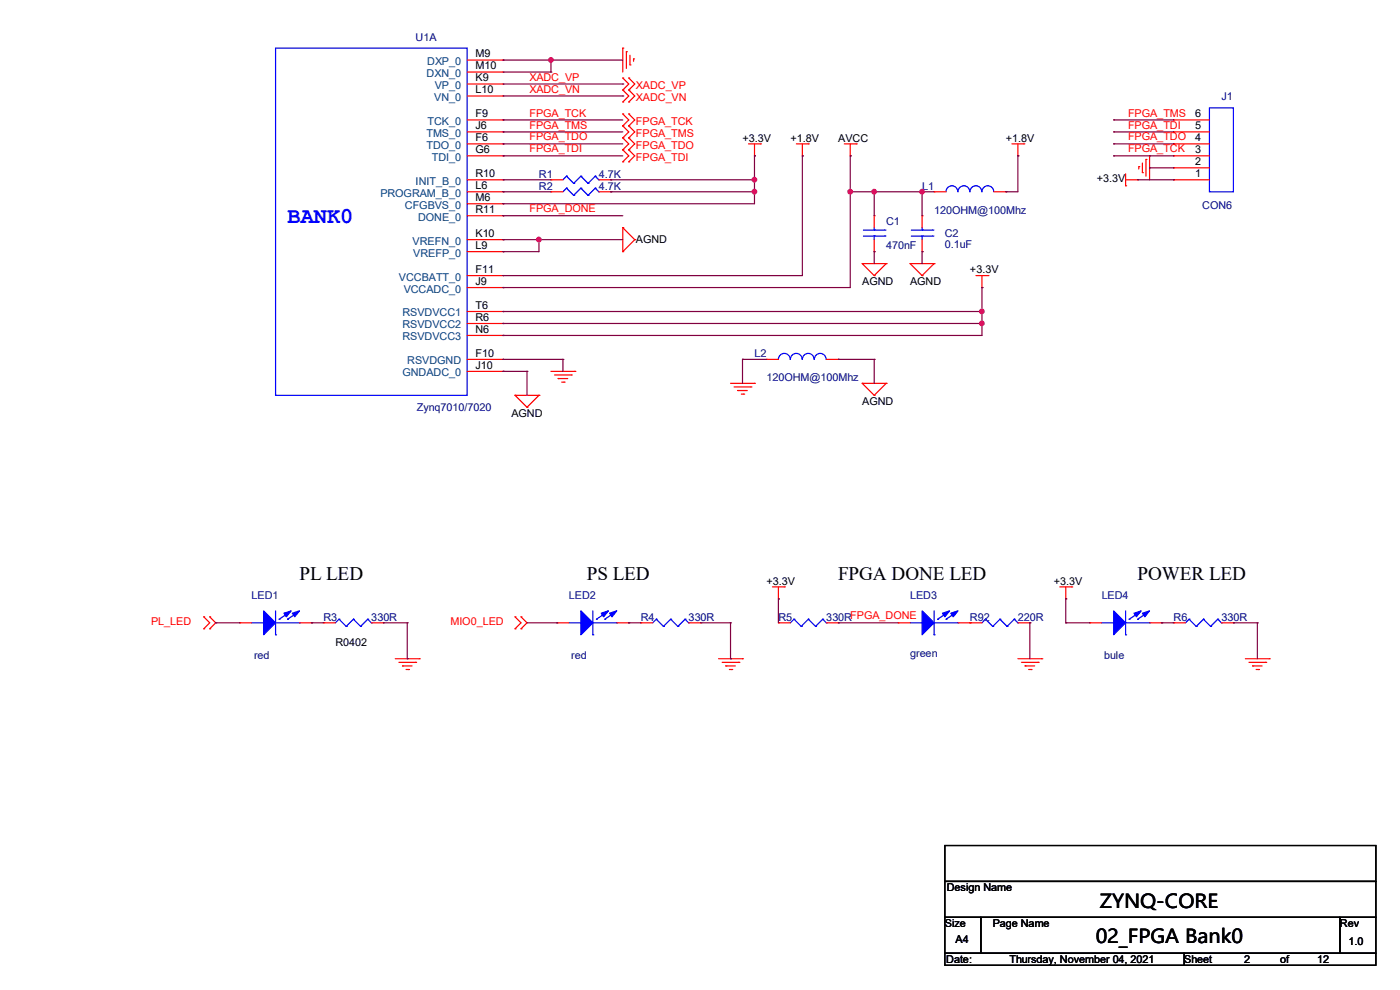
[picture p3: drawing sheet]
<svg xmlns="http://www.w3.org/2000/svg" width="297mm" height="210mm" viewBox="0 0 297 210" stroke-linecap="round" stroke-linejoin="round" font-family="sans-serif">
<g fill="none" stroke="#f00" stroke-width=".25">
<path d="M99.1 12.7h7.6M99.1 15.3h7.6M99.1 17.8h7.6M106.7 12.7h.1M106.7 15.3h.1M106.7 17.8h.1M132.1 10.2h.1M132.1 16.6h.1M132.1 19.1h.1M132.1 10.2v5.1M132.1 16.6l1.3 1.2-1.3 1.3M132.1 19.1l1.3 1.3-1.3 1.2"/>
<path d="M132.9 11h.1M132.9 11v3.5M133.4 16.6h.1M133.4 19.1h.1M133.4 16.6l1.3 1.2-1.3 1.3M133.4 19.1l1.3 1.3-1.3 1.2M133.6 13.8h.1M133.6 11.7v2.1M134.4 12.5h.1M134.4 12.5v.5M99.1 30.5h7.6M99.1 38.1h7.6"/>
<path d="M99.1 33.1h7.6M99.1 28h7.6M99.1 25.4h7.6M99.1 20.4h7.6M106.7 20.4h.1M106.7 25.4h.1M106.7 28h.1M106.7 30.5h.1M106.7 33.1h.1M106.7 38.1h.1M116.9 38.1h.1M116.9 38.1h2.5"/>
<path d="M127 38.1h2.6M129.6 38.1h.1M132.1 21.6h.1M132.1 24.2h.1M132.1 26.7h.1M132.1 29.3h.1M132.1 31.8h.1M132.1 34.3h.1M132.1 24.2l1.3 1.2-1.3 1.3M132.1 26.7l1.3 1.3-1.3 1.3M132.1 29.3l1.3 1.2-1.3 1.3M132.1 31.8l1.3 1.3-1.3 1.2"/>
<path d="M133.4 21.6h.1M133.4 24.2h.1M133.4 26.7h.1M133.4 29.3h.1M133.4 31.8h.1M133.4 34.3h.1M133.4 24.2l1.3 1.2-1.3 1.3M133.4 26.7l1.3 1.3-1.3 1.3M133.4 29.3l1.3 1.2-1.3 1.3M133.4 31.8l1.3 1.3-1.3 1.2M158.8 30.5h2.5M160.1 33.1h.1"/>
<path d="M160.1 30.5v2.6M161.3 30.5h.1M169 30.5h2.5M170.2 33.1h.1M170.2 30.5v2.6M171.5 30.5h.1M179.1 30.5h2.6M180.4 33.1h.1M180.4 30.5v2.6M181.7 30.5h.1M214.7 30.5h2.5M215.9 33.1h.1"/>
<path d="M215.9 30.5v2.6M217.2 30.5h.1M238.8 39.4h.1M238.8 38.1h2.5M238.8 36.9v2.5M241.3 38.1h.1M241.6 35.3h.1M241.6 35.3v.6M242.4 36.6h.1M242.4 34.6v2M243.1 33.8h.1M243.1 33.8v3.6"/>
<path d="M243.9 33.1h.1M243.9 33.1v5M249 38.1h.1M249 35.6h.1M249 33.1h.1M249 30.5h.1M249 28h.1M249 25.4h.1M249 30.5h7.6M249 38.1h7.6M249 35.6h7.6M249 33.1h7.6"/>
<path d="M249 28h7.6M249 25.4h7.6M99.1 58.5h7.6M99.1 40.7h7.6M99.1 43.2h7.6M99.1 45.8h7.6M99.1 50.8h7.6M99.1 53.4h7.6M106.7 40.7h.1M106.7 43.2h.1M106.7 45.8h.1M106.7 50.8h.1"/>
<path d="M106.7 53.4h.1M106.7 58.5h.1M116.9 40.7h.1M116.9 40.7h2.5M127 40.7h2.6M129.6 40.7h.1M132.1 48.3h.1M132.1 53.4h.1M132.1 48.3v5.1M132.1 48.3l2.6 2.5M134.7 50.8h.1M134.7 50.8l-2.6 2.6"/>
<path d="M182.9 55.9h.1M182.9 55.9h5.1M182.9 55.9l2.6 2.6M185.5 58.5h.1M185.5 45.8h.1M185.5 53.4h.1M185.5 45.8v2.5M185.5 50.8v2.6M188 55.9h.1M188 55.9l-2.5 2.6M193.1 55.9h.1M193.1 55.9h5.1"/>
<path d="M193.1 55.9l2.5 2.6M195.6 58.5h.1M195.6 45.8h.1M195.6 53.4h.1M195.6 45.8v2.5M195.6 50.8v2.6M198.2 55.9h.1M198.2 40.7h.1M198.2 55.9l-2.6 2.6M198.2 40.7h2.5M207.1 58.5h2.5M208.3 58.5v2.5"/>
<path d="M209.6 58.5h.1M210.9 40.7h2.5M213.4 40.7h.1M99.1 78.8h7.6M99.1 76.2h7.6M99.1 61h7.6M99.1 66.1h7.6M99.1 68.6h7.6M99.1 71.2h7.6M106.7 61h.1M106.7 66.1h.1M106.7 68.6h.1"/>
<path d="M106.7 71.2h.1M106.7 76.2h.1M106.7 78.8h.1M116.9 78.8h5.1M117.6 79.5h3.6M121.2 79.5h.1M122 78.8h.1M162.6 76.2h.1M162.6 76.2h2.5M175.3 76.2h2.5M177.8 76.2h.1M208.3 61h.1"/>
<path d="M109.3 83.9h.1M109.3 83.9h5M109.3 83.9l2.5 2.5M111.8 86.4h.1M114.3 83.9h.1M114.3 83.9l-2.5 2.5M118.4 80.3h.1M118.4 80.3h2M119.2 81.1h.5M119.7 81.1h.1M155 81.3h5.1M155.7 82.1h3.6"/>
<path d="M156.5 82.8h.1M156.5 82.8h2M157.3 83.6h.5M157.8 83.6h.1M159.3 82.1h.1M160.1 81.3h.1M182.9 81.3h.1M182.9 81.3h5.1M182.9 81.3l2.6 2.6M185.5 83.9h.1M188 81.3h.1M188 81.3l-2.5 2.6"/>
<path d="M43.2 130.9h.1M43.2 133.4h.1M43.2 130.9l1.3 1.2-1.3 1.3M44.5 133.4h.1M44.5 130.9h.1M44.5 130.9l1.3 1.2-1.3 1.3M50.8 132.1h.1M50.8 132.1h2.6M63.5 132.1h2.6M66.1 132.1h.1M68.6 132.1h.1M68.6 132.1h2.6"/>
<path d="M78.8 132.1h2.5M81.3 132.1h.1M83.9 139.7h5M88.9 139.7h.1M109.3 130.9h.1M109.3 133.4h.1M109.3 130.9l1.2 1.2-1.2 1.3M110.5 133.4h.1M110.5 130.9h.1M110.5 130.9l1.3 1.2-1.3 1.3M118.2 132.1h.1M118.2 132.1h2.5"/>
<path d="M130.9 132.1h2.5M133.4 132.1h.1M135.9 132.1h.1M135.9 132.1h2.6M146.1 132.1h2.5M148.6 132.1h.1M152.4 139.7h5.1M157.5 139.7h.1M163.9 124.5h2.5M165.1 127h.1M165.1 132.1h.1M165.1 124.5v2.5"/>
<path d="M165.1 132.1h2.6M166.4 124.5h.1M175.3 132.1h2.5M177.8 132.1h.1M190.5 132.1h.1M190.5 132.1h2.6M203.2 132.1h5.1M205.8 132.1h.1M215.9 139.7h5.1M215.9 132.1h2.6M218.5 132.1h.1M221 139.7h.1"/>
<path d="M224.8 124.5h2.6M226.1 127h.1M226.1 124.5v2.5M227.4 124.5h.1M231.2 132.1h.1M231.2 132.1h2.5M243.9 132.1h2.5M246.4 132.1h.1M249 132.1h.1M249 132.1h2.5M259.1 132.1h2.6M261.7 132.1h.1"/>
<path d="M264.2 139.7h5.1M269.3 139.7h.1M84.6 140.5h3.6M85.4 141.3h.1M85.4 141.3h2M86.1 142h.6M86.7 142h.1M88.2 140.5h.1M153.2 140.5h3.6M154 141.3h.1M154 141.3h2M154.7 142h.5"/>
<path d="M155.2 142h.1M156.8 140.5h.1M216.7 140.5h3.6M217.5 141.3h.1M217.5 141.3h2M218.2 142h.5M218.7 142h.1M220.3 140.5h.1M265 140.5h3.5M265.7 141.3h.1M265.7 141.3h2.1M266.5 142h.5"/>
<path d="M267 142h.1M268.5 140.5h.1"/>
</g>
<path d="M200.4 179.4h91.5v7.6h-91.5zM200.4 187h91.5v7.6h-91.5zM200.4 194.6h7.7v7.6h-7.7zM208.1 194.6h76.2v7.6h-76.2zM284.3 194.6h7.6v7.6h-7.6zM200.4 202.2h50.8v2.6h-50.8zM251.2 202.2h40.7v2.6h-40.7z" fill="none" stroke="#000" stroke-width=".25"/>
<g fill="none" stroke="#00f" stroke-width=".25">
<path d="M58.5 10.2h40.6v73.7h-40.6zM120.2 39.9h.1M120.2 37.4h.1M120.2 39.9l-.8 .8M120.2 39.9l1.5 1.5M120.2 37.4l-.8 .7M120.2 37.4l1.5 1.5M121.7 38.9h.1M123.2 39.9h.1M123.2 37.4h.1M123.2 39.9l-1.5 1.5M123.2 39.9l1.6 1.5"/>
<path d="M123.2 37.4l-1.5 1.5M123.2 37.4l1.6 1.5M124.8 38.9h.1M126.3 39.9h.1M126.3 37.4h.1M126.3 39.9l-1.5 1.5M126.3 39.9l.7 .8M126.3 37.4l-1.5 1.5M126.3 37.4l.7 .7M127 38.1h.1M256.6 22.9h5.1v17.8h-5.1zM121.7 41.4h.1"/>
<path d="M124.8 41.4h.1M127 40.7h.1M183.2 50.1h4.5M183.2 48.8h4.5M185.5 48.8h.1M185.5 50.1h.1M185.5 48.3v.5M185.5 50.1v.7M187.7 50.1h.1M187.7 48.8h.1M193.3 50.1h4.6M193.3 48.8h4.6"/>
<path d="M195.6 48.8h.1M195.6 50.1h.1M195.6 48.3v.5M195.6 50.1v.7M197.9 50.1h.1M197.9 48.8h.1M203.2 40.7a1.25 1.25 0 0 0-1.2-1.3 1.25 1.25 0 0 0-1.3 1.3M205.7 40.7a1.25 1.25 0 0 0-1.2-1.3 1.25 1.25 0 0 0-1.3 1.3M208.3 40.7a1.25 1.25 0 0 0-1.3-1.3 1.25 1.25 0 0 0-1.2 1.3M210.8 40.7a1.25 1.25 0 0 0-1.2-1.3 1.25 1.25 0 0 0-1.3 1.3M165.1 76.2a1.25 1.25 0 0 1 1.3-1.2 1.25 1.25 0 0 1 1.2 1.2M167.7 76.2a1.25 1.25 0 0 1 1.2-1.2 1.25 1.25 0 0 1 1.3 1.2 1.29 1.29 0 0 1 1.3-1.2 1.29 1.29 0 0 1 1.3 1.2 1.25 1.25 0 0 1 1.2-1.2 1.25 1.25 0 0 1 1.3 1.2"/>
<path d="M53.4 132.1h2.5M55.9 132.1h.1M58.5 134.7h.1M58.5 132.1h5M58.5 129.6v5.1M59.2 131.4h.1M61 131.4h.1M61.5 129.8l-2.3 1.6M63.3 129.8l-2.3 1.6M63.5 132.1h.1M71.9 131.4h.1M71.9 131.4l-.7 .7"/>
<path d="M71.9 131.4l1.5 1.5M73.4 132.9h.1M75 131.4h.1M75 131.4l-1.6 1.5M75 131.4l1.5 1.5M76.5 132.9h.1M78 131.4h.1M78 131.4l-1.5 1.5M78 131.4l.8 .7M78.8 132.1h.1M120.7 132.1h2.5M123.2 132.1h.1"/>
<path d="M125.8 134.7h.1M125.8 132.1h5.1M125.8 129.6v5.1M126.5 131.4h.1M128.3 131.4h.1M128.8 129.8l-2.3 1.6M130.6 129.8l-2.3 1.6M130.9 132.1h.1M139.2 131.4h.1M139.2 131.4l-.7 .7M139.2 131.4l1.6 1.5M140.8 132.9h.1"/>
<path d="M142.3 131.4h.1M142.3 131.4l-1.5 1.5M142.3 131.4l1.5 1.5M143.8 132.9h.1M145.3 131.4h.1M145.3 131.4l-1.5 1.5M145.3 131.4l.8 .7M146.1 132.1h.1M168.4 131.4h.1M168.4 131.4l-.7 .7M168.4 131.4l1.6 1.5M170 132.9h.1"/>
<path d="M171.5 131.4h.1M171.5 131.4l-1.5 1.5M171.5 131.4l1.5 1.5M173 132.9h.1M174.5 131.4h.1M174.5 131.4l-1.5 1.5M174.5 131.4l.8 .7M175.3 132.1h.1M193.1 132.1h2.5M195.6 132.1h.1M198.2 134.7h.1M198.2 132.1h5"/>
<path d="M198.2 129.6v5.1M198.9 131.4h.1M200.7 131.4h.1M201.2 129.8l-2.3 1.6M203 129.8l-2.3 1.6M203.2 132.1h.1M209.1 131.4h.1M209.1 131.4l-.8 .7M209.1 131.4l1.5 1.5M210.6 132.9h.1M212.1 131.4h.1M212.1 131.4l-1.5 1.5"/>
<path d="M212.1 131.4l1.6 1.5M213.7 132.9h.1M215.2 131.4h.1M215.2 131.4l-1.5 1.5M215.2 131.4l.7 .7M215.9 132.1h.1M233.7 132.1h2.6M236.3 132.1h.1M238.8 134.7h.1M238.8 129.6v5.1M238.8 132.1h5.1M239.6 131.4h.1"/>
<path d="M241.3 131.4h.1M241.9 129.8l-2.3 1.6M243.6 129.8l-2.3 1.6M243.9 132.1h.1M252.3 131.4h.1M252.3 131.4l-.8 .7M252.3 131.4l1.5 1.5M253.8 132.9h.1M255.3 131.4h.1M255.3 131.4l-1.5 1.5M255.3 131.4l1.5 1.5M256.8 132.9h.1"/>
<path d="M258.4 131.4h.1M258.4 131.4l-1.6 1.5M258.4 131.4l.7 .7M259.1 132.1h.1"/>
</g>
<g fill="#00f" stroke="#00f" stroke-width=".25">
<path d="M236.3 129.6l2.5 2.5-2.5 2.6z"/>
<path d="M240.6 130.1l1.5-.5-1 1.3z"/>
<path d="M242.4 130.1l1.5-.5-1 1.3z"/>
<path d="M195.6 129.6l2.6 2.5-2.6 2.6z"/>
<path d="M199.9 130.1l1.6-.5-1.1 1.3z"/>
<path d="M201.7 130.1l1.5-.5-1 1.3z"/>
<path d="M123.2 129.6l2.6 2.5-2.6 2.6z"/>
<path d="M127.6 130.1l1.5-.5-1 1.3z"/>
<path d="M129.3 130.1l1.6-.5-1.1 1.3z"/>
<path d="M55.9 129.6l2.6 2.5-2.6 2.6z"/>
<path d="M60.2 130.1l1.6-.5-1.1 1.3z"/>
<path d="M62 130.1l1.5-.5-1 1.3z"/>
</g>
<g fill="none" stroke="#800040" stroke-width=".25">
<path d="M106.7 12.7h.1M106.7 12.7h25.4M106.7 15.3h10.2M106.7 17.8h25.4M116.9 15.3h.1M116.9 12.7h.1M116.9 12.7v2.6M132.1 17.8h.1M106.7 25.4h.1M106.7 28h.1M106.7 30.5h.1M106.7 33.1h.1"/>
<path d="M106.7 38.1h.1M106.7 25.4h25.4M106.7 28h25.4M106.7 30.5h25.4M106.7 33.1h25.4M106.7 38.1h10.2M106.7 20.4h25.4M129.6 38.1h.1M129.6 38.1h30.5M132.1 20.4h.1M160.1 33.1h.1M160.1 38.1h.1"/>
<path d="M160.1 33.1v10.1h-53.4M170.2 33.1h.1M170.2 33.1v25.4h-63.5M180.4 33.1h.1M180.4 33.1v27.9h-73.7M215.9 33.1h.1M215.9 33.1v7.6h-2.5M236.3 25.4h.1M236.3 28h.1M236.3 30.5h.1M236.3 33.1h.1M236.3 25.4h12.7"/>
<path d="M236.3 28h12.7M236.3 30.5h12.7M236.3 33.1h12.7M241.3 38.1h7.7M243.9 35.6h.1M243.9 35.6h5.1M249 38.1h.1M106.7 40.7h.1M106.7 43.2h.1M106.7 50.8h.1M106.7 53.4h.1M106.7 58.5h.1"/>
<path d="M106.7 45.8h.1M106.7 40.7h10.2M106.7 50.8h25.4M106.7 45.8h25.4M114.3 50.8h.1M114.3 50.8v2.6h-7.6M129.6 40.7h.1M129.6 40.7h30.5M160.1 40.7h.1M180.4 40.7h.1M180.4 40.7h17.8M185.5 40.7h.1"/>
<path d="M185.5 53.4h.1M185.5 40.7v5.1M185.5 53.4v2.5M195.6 40.7h.1M195.6 53.4h.1M195.6 40.7v5.1M195.6 53.4v2.5M213.4 40.7h.1M106.7 61h.1M106.7 78.8h.1M106.7 76.2h.1M106.7 71.2h.1"/>
<path d="M106.7 68.6h.1M106.7 66.1h.1M106.7 78.8h5.1M106.7 76.2h12.7M106.7 68.6h101.6M106.7 66.1h101.6M111.8 78.8h.1M111.8 78.8v5.1M119.4 76.2h.1M119.4 76.2v2.6M157.5 76.2h.1M157.5 76.2h5.1"/>
<path d="M157.5 76.2v5.1M177.8 76.2h.1M177.8 76.2h7.7M185.5 76.2h.1M185.5 76.2v5.1M208.3 61h.1M208.3 68.6h.1M208.3 66.1h.1M208.3 61v10.2h-101.6M45.8 132.1h.1M45.8 132.1h5M66.1 132.1h.1"/>
<path d="M66.1 132.1h2.5M81.3 132.1h5.1M86.4 132.1h.1M86.4 139.7h.1M86.4 132.1v7.6M111.8 132.1h6.4M118.2 132.1h.1M133.4 132.1h.1M133.4 132.1h2.5M148.6 132.1h6.4M155 132.1h.1M155 139.7h.1"/>
<path d="M155 132.1v7.6M165.1 127h.1M165.1 127v5.1M177.8 132.1h.1M177.8 132.1h12.7M218.5 132.1h.1M218.5 132.1v7.6M226.1 127h.1M226.1 132.1h.1M226.1 127v5.1M226.1 132.1h5.1M246.4 132.1h.1"/>
<path d="M246.4 132.1h2.6M261.7 132.1h.1M261.7 132.1h5M266.7 132.1h.1M266.7 132.1v7.6"/>
</g>
<g fill="#f0f" stroke="#f0f" stroke-width=".25">
<circle cx="116.9" cy="12.7" r=".49"/>
<circle cx="160" cy="38.1" r=".49"/>
<circle cx="160" cy="40.7" r=".49"/>
<circle cx="114.3" cy="50.8" r=".49"/>
<circle cx="185.4" cy="40.7" r=".49"/>
<circle cx="180.4" cy="40.7" r=".49"/>
<circle cx="195.6" cy="40.7" r=".49"/>
<circle cx="208.3" cy="68.6" r=".49"/>
<circle cx="208.3" cy="66.1" r=".49"/>
</g>
<text font-size="4.8" fill="#00f" x="61" y="47.3">BANK0</text>
<g font-size="4.1">
<text x="63.5" y="123.1">PL LED</text>
<text x="124.5" y="123.1">PS LED</text>
<text x="177.8" y="123.1">FPGA DONE LED</text>
<text x="241.3" y="123.1">POWER LED</text>
<text x="233.3" y="192.7">ZYNQ-CORE</text>
<text x="232.5" y="200.1">02_FPGA Bank0</text>
</g>
<g font-size="2.3" fill="#000080">
<text x="88.2" y="8.7">U1A</text>
<text x="259.1" y="21.2">J1</text>
<text x="114.3" y="40.2">R2</text>
<text x="114.3" y="37.7">R1</text>
<text x="127" y="40.2">4.7K</text>
<text x="127" y="37.7">4.7K</text>
<text x="195.6" y="40.2">L1</text>
<text x="188" y="47.8">C1</text>
<text x="198.2" y="45.3">120OHM@100Mhz</text>
<text x="255.1" y="44.3">CON6</text>
<text x="188" y="52.9">470nF</text>
<text x="200.5" y="50.4">C2</text>
<text x="200.5" y="52.7">0.1uF</text>
<text x="160.1" y="75.8">L2</text>
<text x="162.6" y="80.9">120OHM@100Mhz</text>
<text x="88.4" y="87.2">Zynq7010/7020</text>
<text x="53.4" y="127.1">LED1</text>
<text x="68.6" y="131.7">R3</text>
<text x="78.8" y="131.7">330R</text>
<text x="120.7" y="127.1">LED2</text>
<text x="135.9" y="131.7">R4</text>
<text x="146.1" y="131.7">330R</text>
<text x="165.1" y="131.7">R5</text>
<text x="175.3" y="131.7">330RFPGA_DONE</text>
<text x="193.1" y="127.1">LED3</text>
<text x="205.8" y="131.7">R92</text>
<text x="215.9" y="131.7">220R</text>
<text x="233.7" y="127.1">LED4</text>
<text x="249" y="131.7">R6</text>
<text x="259.1" y="131.7">330R</text>
<text x="53.9" y="139.8">red</text>
<text x="121.2" y="139.8">red</text>
<text x="193.1" y="139.3">green</text>
<text x="234.2" y="139.8">bule</text>
</g>
<g font-size="2.3" fill="#004080">
<text x="90.5" y="16.3">DXN_0</text>
<text x="90.6" y="13.8">DXP_0</text>
<text x="92.1" y="21.4">VN_0</text>
<text x="92.2" y="18.9">VP_0</text>
<text x="90.5" y="29">TMS_0</text>
<text x="90.7" y="26.5">TCK_0</text>
<text x="90.5" y="31.6">TDO_0</text>
<text x="91.6" y="34.1">TDI_0</text>
<text x="80.7" y="41.7">PROGRAM_B_0</text>
<text x="88.2" y="39.2">INIT_B_0</text>
<text x="85.9" y="44.3">CFGBVS_0</text>
<text x="88.7" y="46.8">DONE_0</text>
<text x="87.5" y="51.9">VREFN_0</text>
<text x="84.6" y="59.5">VCCBATT_0</text>
<text x="87.7" y="54.4">VREFP_0</text>
<text x="85.6" y="62.1">VCCADC_0</text>
<text x="85.4" y="67.1">RSVDVCC1</text>
<text x="85.4" y="69.7">RSVDVCC2</text>
<text x="85.4" y="72.2">RSVDVCC3</text>
<text x="86.4" y="77.3">RSVDGND</text>
<text x="85.4" y="79.8">GNDADC_0</text>
</g>
<g font-size="2.3">
<text x="100.9" y="12.2">M9</text>
<text x="100.9" y="14.7">M10</text>
<text x="100.9" y="17.3">K9</text>
<text x="100.9" y="19.8">L10</text>
<text x="100.9" y="24.9">F9</text>
<text x="100.9" y="27.4">J6</text>
<text x="100.9" y="30">F6</text>
<text x="253.5" y="30">4</text>
<text x="253.5" y="27.4">5</text>
<text x="253.5" y="24.9">6</text>
<text x="100.9" y="32.5">G6</text>
<text x="157.5" y="30.1">+3.3V</text>
<text x="167.7" y="30.1">+1.8V</text>
<text x="177.8" y="30.1">AVCC</text>
<text x="213.4" y="30.1">+1.8V</text>
<text x="253.5" y="35.1">2</text>
<text x="253.5" y="32.5">3</text>
<text x="100.9" y="37.6">R10</text>
<text x="100.9" y="40.1">L6</text>
<text x="232.7" y="38.7">+3.3V</text>
<text x="253.5" y="37.6">1</text>
<text x="100.9" y="42.7">M6</text>
<text x="100.9" y="45.2">R11</text>
<text x="100.9" y="50.3">K10</text>
<text x="100.9" y="52.8">L9</text>
<text x="134.9" y="51.6">AGND</text>
<text x="100.9" y="57.9">F11</text>
<text x="205.8" y="58">+3.3V</text>
<text x="100.9" y="60.5">J9</text>
<text x="100.9" y="65.5">T6</text>
<text x="182.9" y="60.5">AGND</text>
<text x="193.1" y="60.5">AGND</text>
<text x="100.9" y="68.1">R6</text>
<text x="100.9" y="70.6">N6</text>
<text x="100.9" y="75.7">F10</text>
<text x="100.9" y="78.2">J10</text>
<text x="108.5" y="88.5">AGND</text>
<text x="182.9" y="85.9">AGND</text>
<text x="162.6" y="124">+3.3V</text>
<text x="223.6" y="124">+3.3V</text>
<text x="71.2" y="137">R0402</text>
<text x="200.9" y="189.1">Design Name</text>
<text x="200.5" y="196.7">Size</text>
<text x="210.6" y="196.7">Page Name</text>
<text x="284.3" y="196.7">Rev</text>
<text x="202.7" y="200">A4</text>
<text x="286.1" y="200.5">1.0</text>
<text x="200.7" y="204.3">Date:</text>
<text x="214.2" y="204.3">Thursday, November 04, 2021</text>
<text x="251.2" y="204.3">Sheet</text>
<text x="264" y="204.3">2</text>
<text x="271.6" y="204.3">of</text>
<text x="279.4" y="204.3">12</text>
</g>
<g font-size="2.3" fill="#f00">
<text x="112.3" y="17.1">XADC_VP</text>
<text x="112.3" y="19.6">XADC_VN</text>
<text x="134.9" y="18.9">XADC_VP</text>
<text x="134.9" y="21.4">XADC_VN</text>
<text x="112.3" y="24.7">FPGA_TCK</text>
<text x="112.3" y="27.3">FPGA_TMS</text>
<text x="112.3" y="29.8">FPGA_TDO</text>
<text x="134.9" y="26.5">FPGA_TCK</text>
<text x="134.9" y="29">FPGA_TMS</text>
<text x="239.3" y="24.7">FPGA_TMS</text>
<text x="239.3" y="27.3">FPGA_TDI</text>
<text x="239.3" y="29.8">FPGA_TDO</text>
<text x="112.3" y="32.3">FPGA_TDI</text>
<text x="134.9" y="31.6">FPGA_TDO</text>
<text x="134.9" y="34.1">FPGA_TDI</text>
<text x="239.3" y="32.3">FPGA_TCK</text>
<text x="112.3" y="45">FPGA_DONE</text>
<text x="32" y="132.7">PL_LED</text>
<text x="95.5" y="132.7">MIO0_LED</text>
</g>
</svg>
